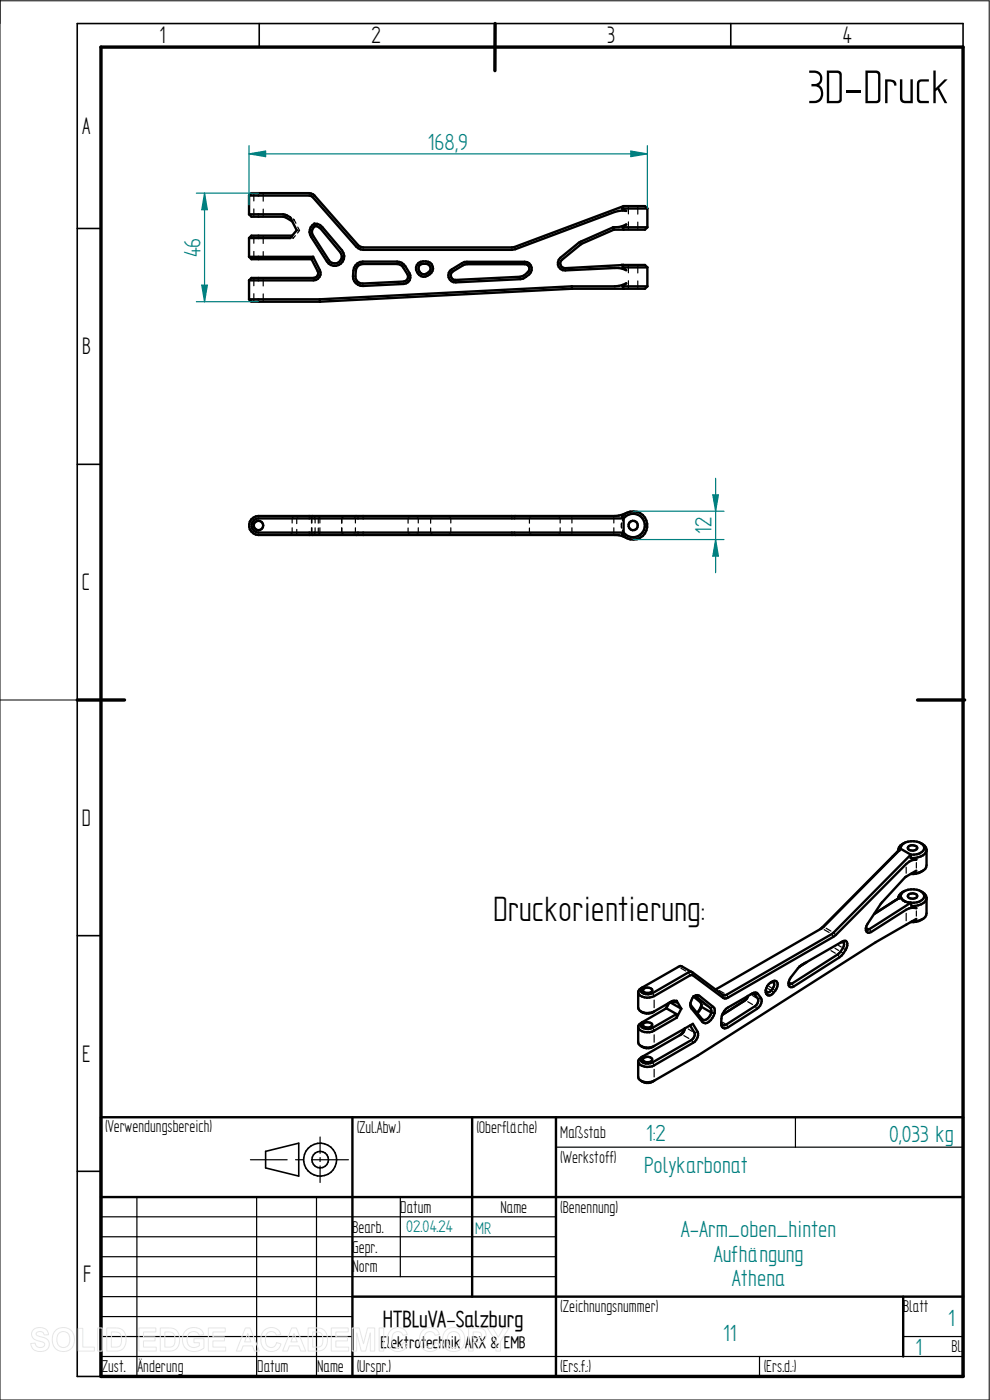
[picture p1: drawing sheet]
<svg xmlns="http://www.w3.org/2000/svg" width="210mm" height="297mm" viewBox="0 0 210 297" stroke-linecap="round" stroke-linejoin="round" font-family="sans-serif">
<path d="M0 0v297h209.8v-296.8h-209.8M0 148.5h16.4" fill="none" stroke="#000" stroke-width=".21"/>
<g fill="none" stroke="#000" stroke-width=".34">
<path d="M55 5v5M105 5v5M155 5v5M204.3 10v-5h-187.9v287h5M16.4 48.5h5M16.4 98.5h5M16.4 148.5h5M16.4 198.5h5M16.4 248.5h5M56.3 244.3l7.1-1.8v7l-7.1-1.7z"/>
<circle cx="67.9" cy="246" r="3.5"/>
<circle cx="67.9" cy="246" r="1.76"/>
</g>
<path d="M21.4 10h182.9v282h-182.9zM105 5v10M16.4 148.5h10M194.6 148.5h10" fill="none" stroke="#000" stroke-width=".72"/>
<g fill="none" stroke="#000" stroke-width=".51">
<path d="M52.8 45.5h7.3l.7 .2 .8 .4 1.3 2.8-1.3 1.6h-8.8M52.8 41.5l13.2 .1 9.6 10.7 .9 .6 .5 .1h31.6l.7-.1 21.1-7.9 1.7-.3h.7l-.8-.5M52.8 41.5l.5-.5h12.3l.8 .2 9.5 10.8 .3 .2 .8 .3 32.1-.1 23.2-8.7M52.8 54.5h13.6M52.8 54.5l.5 .5h12.8M52.8 45.5l.5 .5h6.8l.5 .1 1.4 .8M52.8 41.5v4M52.8 50.5v4M52.8 59.5v4M62 50h-8.7l-.5 .5M66.1 55l1.3 2.5a.99 .99 0 0 1-.9 1.5h-13.2l-.5 .5M66.4 54.5l1.5 2.8a1.52 1.52 0 0 1-1.4 2.2h-13.7"/>
<path d="M66.4 54.5l-.3 .5M66.7 47.5h.6l1.1 .7 4.2 4.9 .4 1.2-.1 .6M66.7 47.5a2.01 2.01 0 0 0-.7 2.7l3.3 5.3a1.98 1.98 0 0 0 2 .9 1.98 1.98 0 0 0 1.6-1.5M66.7 47.5l.1 .5M66.8 48h.5l.7 .5 4.1 5 .4 .9v.4M66.8 48a1.42 1.42 0 0 0-.4 2l3.4 5.2a1.52 1.52 0 0 0 1.4 .7 1.52 1.52 0 0 0 1.3-1.1M72.5 54.8l.4 .1M75.4 56.3l1-.7 .6-.1h7.2a3.4 3.4 0 0 1 2.8 2.9 1.49 1.49 0 0 1-1.4 1.8l-8.6 .5a2.03 2.03 0 0 1-2.1-2.1l.2-1.8zM75.8 56.6l.3-.3 .9-.3 7.8 .1a3.9 3.9 0 0 1 1.7 2.9l-.1 .4-.8 .3-8.6 .5a1.47 1.47 0 0 1-1.6-1.6l.2-1.6zM88.8 55.8a1.87 1.87 0 0 1 3.1 1.2 1.82 1.82 0 0 1-1.7 1.7 1.82 1.82 0 0 1-1.9-1.5v-.5zM89 56.3a1.57 1.57 0 0 1 2.3 .4 1.28 1.28 0 0 1-1.5 1.5 1.28 1.28 0 0 1-.8-1.9zM95.5 57.4a7.1 7.1 0 0 1 3.6-1.9h12.2a1.51 1.51 0 0 1 1.4 1 1.51 1.51 0 0 1-.4 1.7l-1.3 .9-.6 .1-13.7 .7a1.5 1.5 0 0 1-1.4-.8 1.5 1.5 0 0 1 .2-1.7z"/>
<path d="M95.8 57.9l2.8-1.8 12.7-.1a.96 .96 0 0 1 1 .7 .96 .96 0 0 1-.4 1.1l-.6 .6-.9 .3-13.8 .7a.99 .99 0 0 1-.8-1.5zM130.1 48.2a4.7 4.7 0 0 0 2.7-.6l-.7 .6M130.1 48.2l-7.3 3.3-3.9 3.2a1.51 1.51 0 0 0-.5 1.7 1.51 1.51 0 0 0 1.5 1l10.5-.5h.9l1.5 .4-.7-.6M130.1 48.2l.1 .5M130.2 48.7l-6.8 3-4.2 3.4a1.01 1.01 0 0 0-.3 1.1 1.01 1.01 0 0 0 1 .7l12.4-.7-.2 .5M131.8 56.2h5l.5 .5M132 44.2h5.3M132.1 48.2h5.2M132.1 56.7h5.2M132.1 48.2l.2 .5M132.3 43.7l-.3 .5M132.3 43.7h4.5l.5 .5"/>
<path d="M137.3 48.2l-.5 .5h-6.6M137.3 44.2v4M137.3 56.7v4M52.8 63.5h15M52.8 63.5l.5 .5h14.6M67.8 63.5l.1 .5M121.3 60.7h9.1l1.7-.2 .7-.4-.7 .6M121.3 60.7l-53.5 2.8M121.3 60.7v.6M121.3 61.3l-53.4 2.7M132.1 60.7h5.2M132.1 60.7l.2 .6"/>
<path d="M137.3 60.7l-.5 .6h-15.5M132.3 110l-.3-.4a2.99 2.99 0 0 1 4.3-.3 2.99 2.99 0 0 1 0 4.4 2.99 2.99 0 0 1-4.3-.4l.3-.3M132.3 110h-77.5a1.5 1.5 0 0 0-1.4 1.5 1.5 1.5 0 0 0 1.4 1.5h77.5M132.3 110a2.5 2.5 0 0 1 3.7-.4 2.5 2.5 0 0 1 0 3.7 2.5 2.5 0 0 1-3.7-.3M132.3 110v3M132.8 108.8l-.7 .4-1.7 .3h-75.6a2.01 2.01 0 0 0-1.9 2 2.01 2.01 0 0 0 1.9 2h75.6h.9l1.5 .6M191.8 178.9a1.69 1.69 0 0 0-1.2 1.6l.5-.4M192.7 179.7a1.33 1.33 0 0 1 1.9 .1 1.09 1.09 0 0 1-1 .7 1.09 1.09 0 0 1-1-.6zM195.3 178.9a1.43 1.43 0 0 1 1.3 1.4 1.43 1.43 0 0 1-1.3 1.4l-1.4 .3h-.7M178.4 199.9h.5a1.98 1.98 0 0 1-.9 2.3l-10 6.5-.3 .1-.4-.4M190.6 180.4l-16.6 16.7M190.6 190.6l-5.1 3.3"/>
<path d="M191.1 180.1l-16.8 16.8-22.5 13M191.1 190.3l-5.7 3.6M191.1 190.3l.2 .4M191.1 190.3l-.5 .3M191.1 180.1a1.8 1.8 0 0 1 2.2-1.6 2.53 2.53 0 0 1 2.7 1.2 1.87 1.87 0 0 1-2.1 1.6h-.7M191.1 190.3a1.8 1.8 0 0 1 2.2-1.6 2.53 2.53 0 0 1 2.7 1.2 1.87 1.87 0 0 1-2.1 1.6h-.7M191.1 180.1l2.1 1.2M191.3 190.7l.7 .6M191.8 189.1a1.85 1.85 0 0 0-1.2 1.5M192 191.3l1.2 .2M192.7 189.9a1.33 1.33 0 0 1 1.9 .1 1.11 1.11 0 0 1-1.7 .5l-.3-.4zM193.2 182l1.2 .4-.8 .1-1.4 .8-14.9 15.1-22.8 13.2-.7 .2-.4-.1-6.5-4.8-.2-.1-7.9 4.5a2.78 2.78 0 0 1-3.3-.4 1 1 0 0 1 .8-1.4"/>
<path d="M193.2 181.3l-16.8 16.9-22.3 12.8-.3 .2-.5-.1-6.7-4.9-.6 .1-7.6 4.4a2.07 2.07 0 0 1-2.5-.4l.1-.6 .3-.2M193.2 191.5l-8.8 5.6-.3 .1-.4-.3M193.2 181.3v.7M193.2 191.5l.2 .7M193.4 192.2l1 .5-.8-.1-1.4 .4-7.4 4.7-.7 .2-.2-.2-.2-.8M194.4 194.9l-8.6 5-37.8 24.1-9.2 5.3M194.4 184.7l-2.4 1.4-4.9 5.3-3 4.6-.4 .9M195.3 189.1a1.39 1.39 0 0 1 1.2 1 1.39 1.39 0 0 1-.6 1.5 4.5 4.5 0 0 1-2.5 .6M195.7 184.8l-.8 .4-1.7 .2M195.7 195l-.8 .4-1.7 .2M196.6 180.3v3.3a2.32 2.32 0 0 1-2.5 1.7h-.7M196.6 190.5v3.3a2.3 2.3 0 0 1-2.5 1.7h-.7"/>
<path d="M135.4 217.8v3.3a1.96 1.96 0 0 0 2.4 1.1l1-.3M135.4 210.5v3.3a1.89 1.89 0 0 0 2.4 1.1l1-.3M136 214.6l1.1 .4 .9-.1 .8-.3M136.4 217.2a1.38 1.38 0 0 1 1.9 .1v.3a1.2 1.2 0 0 1-1.9-.2zM136.6 209.8a1.24 1.24 0 0 1 1.8 .3 1.2 1.2 0 0 1-2 .1zM141.4 213.9l2.1 1.2M141.4 213.9l-5.1 2.9M141.8 212.9l-.6 1.1M142 212.7l-.6 1.2M143.5 215.1l-5.1 3a2.07 2.07 0 0 1-2.5-.4l.1-.6 .3-.3M143.5 215.1l.1 .8M143.6 212.3l.9 1.7"/>
<path d="M143.6 212.3l-1.1 .1-3.7 2.2M143.6 215.9l-4.8 2.8a2.41 2.41 0 0 1-3.4-.8 1.3 1.3 0 0 1 .9-1.1M143.6 212.3l-.1 .3h-1.3l2.3 1.4M144.5 214l-.9 1.9M145.2 218.2a2.34 2.34 0 0 1-1 1.4M145.3 218.2a1.66 1.66 0 0 1-.7 1.2l-8.3 4.8M146.4 217.6l.9 1.5a1.32 1.32 0 0 1-.6 1.5l-8.3 4.8a1.93 1.93 0 0 1-2.5-.4l.1-.6 .3-.2M146.5 212.9l.1 .4 2.4 2.9a1.29 1.29 0 0 0 1.7-.9l.2-.5M146.8 206.2l-2.5-1.3-8 4.6M147.2 211.4l.8-.3 .3 .1 3 2.4a2.15 2.15 0 0 1-.5 2.8 1.24 1.24 0 0 1-1.8 .4l-2.3-2.8a2.23 2.23 0 0 1 .5-2.6zM148.8 213.6v-.4l-.3-.6-1.4-1.2 .6 .1 3 2.3 .2 .6v.4M148.8 213.3l-.9 1.6"/>
<path d="M148.8 213.6l2.1 1.2M148.8 213.6l-.2 .5-.7 .8M148.8 213.3v.3M148.8 213.1v.2M150.9 214.8l.7 .1M154 214l5.6-3.2a.8 .8 0 0 1 1.2 .1l.6 .8a1.93 1.93 0 0 1-.8 2.3l-6.1 3.9a.88 .88 0 0 1-1.1 .2 .88 .88 0 0 1-.4-1 3.7 3.7 0 0 1 1-3.1zM158.6 211.3l-.9 1.1-4.5 2.9M158.7 211.2l-.3 .8-.3 .2-4.9 3.1M159.2 210.9h.7l.9 1a1.39 1.39 0 0 1-.6 1.5l-6.1 3.9-.7 .2-.4-.6M163.1 208.7a1.43 1.43 0 0 1 1.7-.5 2.17 2.17 0 0 1-1 2.7 .81 .81 0 0 1-1 .2 .81 .81 0 0 1-.4-1l.4-.9zM163.5 208.4h.6a1.68 1.68 0 0 1-1 2.1h-.3l-.4-.4M169.3 205.4l.8-.7 8.6-5 .7-.1a1.33 1.33 0 0 1 0 1.9l-.9 1.2-.4 .4-9.7 6.2a.68 .68 0 0 1-.8 .1 .68 .68 0 0 1-.3-.7l.5-1.4z"/>
<path d="M170.8 204.3l-1.2 .8M171.2 204.1l-1.7 1M21.4 237h182.9v55h-182.9zM74.8 237v55M100.2 237v38.1M117.9 237v55M135.4 225.2v3.3a1.89 1.89 0 0 0 2.4 1.1l1-.3M136 229.3a2.27 2.27 0 0 0 2.8 0M136 221.9a2.27 2.27 0 0 0 2.8 0M136.4 224.5a1.33 1.33 0 0 1 1.9 .2v.2a1.26 1.26 0 0 1-1.9-.1zM138.8 221.9l8.2-4.7 1 1.7a2.04 2.04 0 0 1-1 2.3l-8.2 4.8a2.78 2.78 0 0 1-3.3-.4 1 1 0 0 1 .8-1.4M21.4 254h182.9"/>
<path d="M74.8 275.1h129.5M191.6 275.1v12.7"/>
<circle cx="54.8" cy="111.5" r="1"/>
<circle cx="134.3" cy="111.5" r="1"/>
</g>
<g fill="none" stroke="#000" stroke-width=".25">
<path d="M53.8 41v1.6M53.8 44.3v1.7M53.8 50v1.6M53.8 53.3v1.7M53.8 59v1.6M55.8 41v1.7M55.8 44.4v1.6M55.8 50v1.6M55.8 53.4v1.6M55.8 59v1.7M61.6 46.1l.2 .2M61.6 50.5h.1"/>
<path d="M62 50l.1 .1M62 50.5h.2M62.1 46.9h-.1M62.1 46.4l.3 .2M62.1 50.3l.1 .2M62.4 46.6l.4 .8M62.4 46.6l-.2 .1M62.7 50l-.5 .5M62.9 48.9h.2M63.2 48.2l.3 .7M63.4 48.9h.1M63.5 48.9l-.4 .5"/>
<path d="M133.3 43.7v1.7M133.3 47.1v1.6M133.3 56.2v1.7M133.3 59.6v1.7M135.3 43.7v1.7M135.3 47.1v1.6M135.3 56.2v1.7M135.3 59.6v1.7M53.8 62.3v1.7M55.8 62.4v1.6M61.7 113.3l-.1 .2 .1-.2M62 110v1"/>
<path d="M62 112v1M62 113l-.1 .1M62 113l-.2 .2M62.1 109.9l-.1 .1M62.2 109.5l-.1 .1M62.4 109.5l-.2 .1M62.9 112.3v1.2M63.1 109.9l-.2 .1v1.1M63.5 109.5l-.1 .1M65.7 109.5l.1 .1M65.8 113.3l-.1 .2M66 109.8l.2 .2v1"/>
<path d="M66.1 112v1l.1 .2M66.2 112v1l-.2 .1M66.2 109.8l-.1 .2v1M66.3 113.4l.1 .1M66.4 109.5l-.1 .1M66.7 109.5v.1M66.7 113.4v.1M66.8 109.8v1.2M66.8 112v1.2M67.5 112v1l.2 .2M67.6 109.9l-.1 .1v1M67.8 109.8l.1 1.2"/>
<path d="M67.8 109.5v.1M67.8 113.4v.1M67.9 112l-.1 1.2M67.9 113.3l.1 .2M68 109.5l-.1 .1M72.5 113l.1 .1M72.5 112v1M72.5 113l.2 .2M72.6 109.9l-.1 .1v1M72.8 113.3l.1 .2M72.9 113.3l.1 .2M72.9 109.5l-.1 .1"/>
<path d="M73 109.5l-.1 .1M74.9 109.5l.1 .1M75.1 113.3l-.2 .2M75.2 109.8l.2 .2v1M75.4 112v1l-.1 .1M86.6 112v1l.1 .2M86.7 109.9l-.1 .1v1M87 113.3l.1 .2M87.1 109.5l-.2 .1M88.3 109.5l.1 .1M88.4 113.3l-.1 .2M88.6 109.8l.1 .2v1"/>
<path d="M88.7 112v1l-.1 .1M91.4 112v1l.1 .2M91.5 109.9l-.1 .1v1M91.7 113.3l.2 .2M91.9 109.5l-.2 .1M95.1 109.5l.1 .1M95.3 113.3l-.2 .2M95.5 109.8l.1 .2v1M95.6 112v1l-.1 .1M112.3 112v1l.2 .2M112.4 109.9l-.1 .1v1M112.7 113.3l.1 .2"/>
<path d="M112.8 109.5l-.2 .1M118.3 109.5l.2 .1M118.5 113.3l-.2 .2M118.7 109.8l.1 .2v1M118.8 112v1l-.1 .1M121.3 109.5v.1M121.3 113.3v.2M121.3 109.9v1.1M121.3 112v1.1M130.1 109.5v.1M130.1 113.3v.2M130.2 109.9v1.1"/>
<path d="M130.2 112v1.1M131.8 111.2v.6M131.8 111.8l.1 .2M131.9 111l-.1 .2M132 112.5l.3 .5M132.1 109.6v-.1l.1 .1M132.1 113.3v.2M132.2 113.3l-.1 .2M132.2 109.8l.1 .2M132.3 110l-.2 .4M132.3 113l-.1 .1M132.3 113l-.1 .2"/>
<path d="M132.3 110l-.3 .4M174.7 196.6l-.2 .1M174.8 197.2l1.1 .6M175.3 196.9l1 .6M176.5 198.3l.2 .3M177 198l.2 .2M183.9 196.8l.3 .2M184.5 197.3l.2 .2M192.2 184v1.3M192.2 193.8v1.5M194.4 183v1.1M194.4 193.3v1.1"/>
<path d="M138.6 210.9l.1 .3M138.6 218.2l.1 .3M138.8 212.2v1.6M138.8 219.5v1.6M142.9 212.3l-.2 .2M144.4 205.4l1.1 .6M145.1 219.7l1 .6M146 218.3l.9 .5M146.1 206.5l.2 .3M146.6 213.5v.2M146.9 206.4v.3M147.6 211.4l.1 .1"/>
<path d="M147.8 219h-.3M148.2 211.3l-.3 .1M149 216.4v.2M149.1 212.9l1.1 .6M151.1 213.7h-.2M152.6 210.1l1 .6M153.3 216.9l.5 .3M153.4 211.2v.3M154.2 211.2l.2 .3M154.2 217.5l.1 .3M158 212.3h-.1M158.6 212.5l1 .6"/>
<path d="M159.6 211.2l.8 .5M159.9 210.9h.1M160.3 213.6l.2 .3M160.6 210.9l-.2 .1M161.2 211.8h-.2M162.5 210.4l.1 .3M162.6 210.6v.2M162.9 209.7l.5 .3M163.1 209.3l.5 .2M163.7 210.2l.3 .2M164.1 209.8l.2 .3M167.5 208.4l.4 .2"/>
<path d="M168.1 208.8l.2 .3M176.3 201.7l.9 .5M177.1 201.2l.8 .4M177.8 202.6l.2 .3M177.9 200.6l.6 .3M178.5 202l.2 .1M178.9 201.2l.3 .2M138.6 225.6l.1 .2M138.8 226.9v1.6M146.8 220.8l.1 .3M168.7 237v6.4M21.4 258.1h96.5"/>
<path d="M29 254v38M53.1 246h7.8M54.4 254v38M62.7 246h1.7M66.2 246h7.7M67.1 254v38M67.9 241.2v3.5M67.9 245.6v.8M67.9 247.4v3.5M84.9 254v16.8M117.9 243.4h86.4M21.4 270.8h96.5"/>
<path d="M21.4 266.6h96.5M21.4 262.4h96.5M21.4 275.1h53.4M21.4 279.3h53.4M21.4 287.8h182.9M21.4 283.5h53.4M161.1 287.8v4.2M191.6 283.5h12.7"/>
</g>
<g fill="#000">
<circle cx="131.8" cy="56.2" r=".25"/>
<circle cx="190.6" cy="180.5" r=".25"/>
<circle cx="190.6" cy="190.6" r=".25"/>
</g>
<path d="M52.8 30.9v12.6M52.8 32.6l3.5-.6v1.2zM137.3 30.9v13.3" fill="none" stroke="#008080" stroke-width=".25"/>
<path d="M52.8 32.6l3.5-.6v1.2z" fill="#008080"/>
<path d="M133.8 32l3.5 .6-3.5 .6z" fill="none" stroke="#008080" stroke-width=".25"/>
<path d="M133.8 32l3.5 .6-3.5 .6z" fill="#008080"/>
<path d="M52.8 32.6h84.5M41.7 41h13.1M43.4 41l.6 3.5h-1.2zM41.7 64h13.1" fill="none" stroke="#008080" stroke-width=".25"/>
<path d="M43.4 41l.6 3.5h-1.2z" fill="#008080"/>
<path d="M42.8 60.5h1.2l-.6 3.5z" fill="none" stroke="#008080" stroke-width=".25"/>
<path d="M42.8 60.5h1.2l-.6 3.5z" fill="#008080"/>
<path d="M43.4 41v23M134.3 114.5h19.3M134.3 108.5h19.3M151.8 114.5l.6 3.5h-1.2z" fill="none" stroke="#008080" stroke-width=".25"/>
<path d="M151.8 114.5l.6 3.5h-1.2z" fill="#008080"/>
<path d="M151.2 105h1.2l-.6 3.5z" fill="none" stroke="#008080" stroke-width=".25"/>
<path d="M151.2 105h1.2l-.6 3.5z" fill="#008080"/>
<path d="M151.8 101.5v20" fill="none" stroke="#008080" stroke-width=".25"/>
<g fill="none" stroke="#e6e6e6" stroke-width=".21">
<path d="M7.1 282.1a2.02 2.02 0 0 1 3.1 .7l.1 .4h-.9a.9 .9 0 0 0-.8-.7 .9 .9 0 0 0-.9 .5l.1 .3 .5 .2a2.15 2.15 0 0 1 2.1 1.4 1.72 1.72 0 0 1-2.3 1.8l-.7-.2-.7-.7-.2-.8 1-.1a1.06 1.06 0 0 0 .9 1 1.06 1.06 0 0 0 1.1-.7 1.66 1.66 0 0 0-1.6-.8 1.37 1.37 0 0 1-.8-2.3zM11.8 282.3a2.46 2.46 0 0 1 3.1-.2 2.46 2.46 0 0 1 .8 3 2.4 2.4 0 0 1-3.1 1.5 2.4 2.4 0 0 1-1.5-3.1l.2-.5zM12.4 282.9a1.39 1.39 0 0 1 1.7-.3 1.39 1.39 0 0 1 .7 1.6 1.41 1.41 0 0 1-1.4 1.7 1.41 1.41 0 0 1-1.3-1.7l.1-.8zM16.6 281.8h1v4h2.4v.8h-3.4zM20.7 281.7h1v4.9h-1zM22.6 281.7h1.9a2.2 2.2 0 0 1 2.2 2.8 2.02 2.02 0 0 1-2.2 2.1h-1.9zM23.6 282.6a1.8 1.8 0 0 1 2 .5 2.09 2.09 0 0 1-.4 2.6l-1.6 .1zM29.5 281.7h3.6v.9h-2.7v1h2.5v.9h-2.5v1.3h2.7v.8h-3.6zM34 281.7h1.8a2.2 2.2 0 0 1 2.3 2.8 2.02 2.02 0 0 1-2.2 2.1h-1.9zM35 282.6a1.8 1.8 0 0 1 1.9 .5 2.09 2.09 0 0 1-.4 2.6l-1.5 .1zM39.4 282.3a2.33 2.33 0 0 1 3.8 .8l-1 .2a1.37 1.37 0 0 0-1.6-.7 1.37 1.37 0 0 0-.9 1.5 1.56 1.56 0 0 0 .8 1.6 1.56 1.56 0 0 0 1.8-.2v-.6h-1.2v-.9h2.2v2a2.65 2.65 0 0 1-3.1 .5 2.65 2.65 0 0 1-1.5-2.7l.3-1zM44.2 281.7h3.6v.9h-2.6v1h2.4v.9h-2.4v1.3h2.7v.8h-3.7z"/>
<path d="M52 281.7h1.1l1.9 4.9h-1l-.4-1.1h-2l-.4 1.1h-1.1zM52.6 282.9l.6 1.8h-1.3zM56 282.3a2.12 2.12 0 0 1 3.6 .8l-1 .2a1.24 1.24 0 0 0-1.6-.7 1.24 1.24 0 0 0-.7 1.6 1.28 1.28 0 0 0 .4 1.4 1.28 1.28 0 0 0 1.6 0l.4-.8 .9 .3a2.19 2.19 0 0 1-2.5 1.6 2.19 2.19 0 0 1-1.8-2.5l.1-.9zM61.9 281.7h1l2 4.9h-1.1l-.4-1.1h-2l-.4 1.1h-1.1zM62.4 282.9l.7 1.8h-1.4zM65.4 281.7h1.8a2.2 2.2 0 0 1 2.3 2.8 2.02 2.02 0 0 1-2.3 2.1h-1.8zM66.3 282.6a1.8 1.8 0 0 1 2 .5 2.09 2.09 0 0 1-.4 2.6l-1.6 .1zM70.3 281.7h3.6v.9h-2.7v1h2.5v.9h-2.5v1.3h2.8v.8h-3.7zM74.7 281.7h1.5l.9 3.4 .9-3.4h1.5v4.9h-.9l-.1-3.8-.9 3.8h-1l-.9-3.8-.1 3.8h-.9zM80.4 281.7h1v4.9h-1zM82.8 282.3a2.12 2.12 0 0 1 3.6 .8l-.9 .2a1.24 1.24 0 0 0-1.6-.7 1.24 1.24 0 0 0-.8 1.6 1.28 1.28 0 0 0 .5 1.4 1.28 1.28 0 0 0 1.5 0l.4-.8 .9 .3a2.19 2.19 0 0 1-2.5 1.6 2.19 2.19 0 0 1-1.7-2.5l.1-.9zM89.6 282.3a2.12 2.12 0 0 1 3.6 .8l-.9 .2a1.24 1.24 0 0 0-1.6-.7 1.24 1.24 0 0 0-.7 1.6 1.28 1.28 0 0 0 .4 1.4 1.28 1.28 0 0 0 1.5 0l.4-.8 1 .3a2.19 2.19 0 0 1-2.6 1.6 2.19 2.19 0 0 1-1.7-2.5l.1-.9z"/>
<path d="M94.6 282.3a2.46 2.46 0 0 1 3.1-.2 2.46 2.46 0 0 1 .8 3 2.4 2.4 0 0 1-3.1 1.5 2.4 2.4 0 0 1-1.4-3.1l.1-.5zM95.2 282.9a1.39 1.39 0 0 1 1.7-.3 1.39 1.39 0 0 1 .7 1.6 1.41 1.41 0 0 1-1.3 1.7 1.41 1.41 0 0 1-1.4-1.7l.1-.8zM99.4 281.7h1.6a1.61 1.61 0 0 1 2.1 1.5 1.62 1.62 0 0 1-2.1 1.6h-.6v1.8h-1zM100.4 282.6a1.62 1.62 0 0 1 1.7 .3 .7 .7 0 0 1-.1 .8 .7 .7 0 0 1-.7 .2h-.9zM103.4 281.7h1.1l1.2 2 1.1-2h1.2l-1.8 2.9v2h-1v-2z"/>
</g>
<text font-size="11.3" x="171.3" y="21.9">3D-Druck</text>
<text font-size="8.4" x="104.6" y="195.4">Druckorientierung:</text>
<g font-size="5.7">
<text x="33.8" y="9.2">1</text>
<text x="78.8" y="9.2">2</text>
<text x="128.8" y="9.2">3</text>
<text x="178.8" y="9.2">4</text>
<text x="17.4" y="28.4">A</text>
<text x="17.4" y="75.2">B</text>
<text x="17.4" y="125.2">C</text>
<text x="17.4" y="175.2">D</text>
<text x="17.4" y="225.2">E</text>
<text x="17.6" y="271.9">F</text>
</g>
<g font-size="5.6" fill="#008080">
<text x="90.8" y="31.8">168,9</text>
<text x="42.5" y="54.6" transform="rotate(-90 42.5 54.6)">46</text>
<text x="150.9" y="113.3" transform="rotate(-90 150.9 113.3)">12</text>
<text x="137.1" y="242">1:2</text>
<text x="188.6" y="242.2">0,033 kg</text>
<text x="136.7" y="248.8">Polykarbonat</text>
<text x="144.4" y="262.4">A-Arm_oben_hinten</text>
<text x="151.4" y="267.6">Aufhängung</text>
<text x="155.3" y="272.9">Athena</text>
<text x="201.2" y="281.3">1</text>
<text x="153.4" y="284.6">11</text>
<text x="194.2" y="287.4">1</text>
</g>
<text font-size="5.5" x="81.2" y="281.5">HTBLuVA-Salzburg</text>
<g font-size="4.1">
<text x="22.3" y="240.2">(Verwendungsbereich)</text>
<text x="75.7" y="240.4">(Zul.Abw.)</text>
<text x="101.1" y="240.4">(Oberfläche)</text>
<text x="118.8" y="241.4">Maßstab</text>
<text x="118.8" y="246.7">(Werkstoff)</text>
<text x="84.9" y="257.3">Datum</text>
<text x="106.2" y="257.3">Name</text>
<text x="118.8" y="257.3">(Benennung)</text>
<text x="74.8" y="261.5">Bearb.</text>
<text x="74.8" y="265.7">Gepr.</text>
<text x="74.8" y="270">Norm</text>
<text x="118.8" y="278.4">(Zeichnungsnummer)</text>
<text x="191.6" y="278.4">Blatt</text>
<text x="201.8" y="286.9">Bl.</text>
<text x="21.6" y="291.1">Zust.</text>
<text x="29.2" y="291.1">Änderung</text>
<text x="54.6" y="291.1">Datum</text>
<text x="67.3" y="291.1">Name</text>
<text x="75.7" y="291.1">(Urspr.)</text>
<text x="118.8" y="291.1">(Ers.f.:)</text>
<text x="162" y="291.1">(Ers.d.:)</text>
</g>
<g font-size="4" fill="#008080">
<text x="86.2" y="261.5">02.04.24</text>
<text x="100.8" y="261.7">MR</text>
</g>
<text font-size="4" x="80.7" y="286">Elektrotechnik ARX &amp; EMB</text>
</svg>
